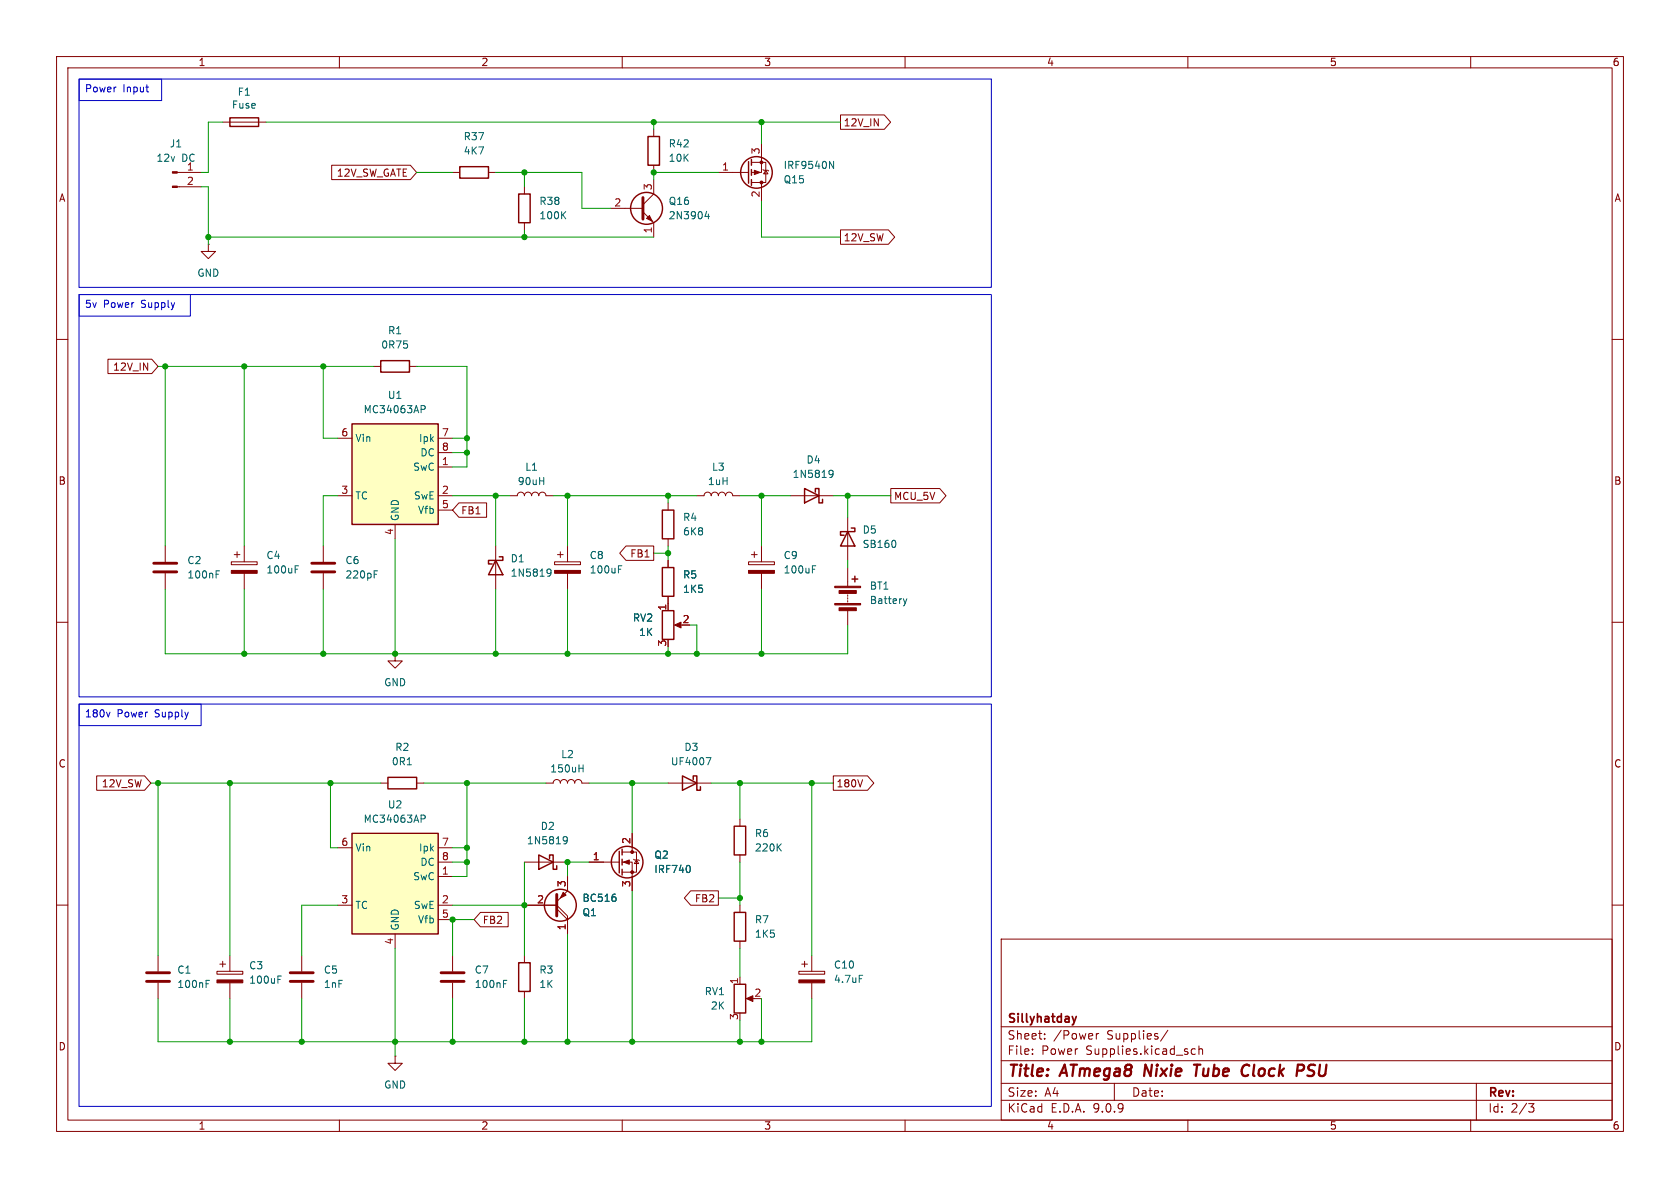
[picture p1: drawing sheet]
<svg xmlns="http://www.w3.org/2000/svg" width="297mm" height="210mm" viewBox="0 0 297 210" stroke-linecap="round" stroke-linejoin="round" font-family="sans-serif">
<g fill="none" stroke="#840000" stroke-width=".18">
<path d="M10 10h277v190h-277zM12 12h273v186h-273zM60 10v2M110 10v2M160 10v2M210 10v2M260 10v2M92.7 33v1.3M92.7 39.4v1.2M10 60h2M285 60h2M10 110h2"/>
<path d="M285 110h2M92.7 152.4h7.6M10 160h2M177 166h108v32h-108zM285 160h2M60 198v2M110 198v2M160 198v2M177 194.5h108M177 191.5h108M177 187.5h108M177 181.5h108"/>
<path d="M182.5 186.3v.1M182.5 185.5v.1M184.7 183.6v.1M184.7 182.8v.1M193.8 182.7v1M194.2 182.7l-.2 .1-.2 .2M197 191.5v3M206.5 182.1l-1.3 2M210 198v2M211.3 185.5l-.4-.1-.3 .3v.4l.1 .2h.6M212 185.5l.2-.1 .3 .1 .1 .9M212 184.9v1.5"/>
<path d="M260 198v2M261 191.5v6.5M270.2 195.1h1l-.5 .6 .4 .1 .1 .5-.3 .3h-.4"/>
</g>
<path d="M202.5 188.2l-.2 2M211.1 188.2h1.1M211.6 188.2l-.2 2M220.5 188.2l.4 .2M220.7 190l-.4 .2M231.1 190.1l.8 .1M231.7 188.2l-.2 .1a.46 .46 0 0 0-.2 .5 .46 .46 0 0 0 .3 .4l.4 .1" fill="none" stroke="#840000" stroke-width=".4"/>
<path d="M189.6 179.7l.3 1M190.3 179.7l-.4 1M189.9 180.7l-.2 .4" fill="none" stroke="#840000" stroke-width=".3"/>
<path d="M91.7 34.3h2v5.1h-2zM95.2 151.1l2.6 1.3-2.6 1.3zM97.2 151.8v-.7h.6v2.6h.6v-.7" fill="none" stroke="#840000" stroke-width=".25"/>
<path d="M99.5 38l.5 .7M100 37.4l-.7 .7M99.7 148l.3-.1 .2 .1a.84 .84 0 0 1-.3 1.2h-.2M100.3 148.4l-.3 .3-.3-.1" fill="none" stroke="#006464" stroke-width=".18"/>
<path d="M62.2 147.3h15.3v17.8h-15.3z" fill="#ffffc2"/>
<g fill="none" stroke="#840000" stroke-width=".25">
<path d="M40.6 20.8h5.1v1.6h-5.1zM81.3 29.5h5.1v2h-5.1zM114.6 24.1h2v5.1h-2zM132.3 28.6v3.8M132.8 28.2v1M132.8 30v1M132.8 31.8v1M67.3 63.8h5.1v2h-5.1zM87.6 99.1l1.3 2.5h-2.5zM88.3 98.4h.6v.7h-2.5v.6h.6M117.1 90.2h2v5.1h-2zM142.2 86.4l2.6 1.2-2.6 1.3z"/>
<path d="M144.1 87v-.6h.7v2.5h.6v-.6M149.9 94l1.2 2.5h-2.5zM150.5 93.3h.6v.7h-2.5v.6h.6M117.1 100.3h2v5.1h-2zM117.1 108h2v5h-2zM150.6 102.4h1M151.1 101.9v1M68.6 137.4h5.1v2h-5.1zM120.6 137.2l2.6 1.2-2.6 1.3zM122.6 137.8v-.6h.6v2.5h.6v-.6M62.2 147.3h15.3v17.8h-15.3zM109.5 150.5v3.8"/>
<path d="M110 150.1v1M110 151.9v1M110 153.7v1M129.8 146.1h2v5h-2zM91.7 170.2h2v5.1h-2zM129.8 174h2v5.1h-2zM129.8 161.3h2v5.1h-2z"/>
<circle cx="114.3" cy="36.8" r="2.82"/>
<circle cx="133.7" cy="30.5" r="2.79"/>
<circle cx="110.9" cy="152.4" r="2.79"/>
<circle cx="99.1" cy="160" r="2.82"/>
</g>
<g fill="none" stroke="#840000" stroke-width=".18">
<path d="M31.3 30.5h4.3M31.3 33h4.3M39.4 21.6h7.6M80 30.5h1.3M86.4 30.5h1.2M107.9 36.8h5.8M113.7 37.5l1.9 1.9v2.5M115.6 22.9v1.2M115.6 29.2v1.3M115.6 31.8v2.5l-1.9 1.9M127 30.5h5.3M132.8 28.7h2.6v3.6h-2.6"/>
<path d="M134.6 25.4v5.1h-1.8M134.6 32.3v3.3M134.9 30l.1 .1h.8l.1 .1M135.4 30.1l.4 .6h-.8zM36.8 43.2v1.3h1.3l-1.3 1.2-1.2-1.2h1.2M36.8 43.2h.1M66 64.8h1.3M72.4 64.8h1.3M87.6 96.5v7.6M90.2 87.6h1.2a.64 .64 0 0 1 .7-.6 .64 .64 0 0 1 .6 .6 .64 .64 0 0 1 .6-.6 .64 .64 0 0 1 .7 .6 .64 .64 0 0 1 .6-.6 .64 .64 0 0 1 .6 .6 .64 .64 0 0 1 .7-.6 .64 .64 0 0 1 .6 .6h1.3M98 99.3h4.6v.5h-4.6zM98.6 98h1"/>
<path d="M99.1 97.5v1.1M100.3 96.5v2.8M118.1 88.9v1.3M118.1 95.3v1.2M118.1 99.1v1.2M123.2 87.6h1.3a.64 .64 0 0 1 .6-.6 .64 .64 0 0 1 .6 .6 .64 .64 0 0 1 .7-.6 .64 .64 0 0 1 .6 .6 .64 .64 0 0 1 .6-.6 .64 .64 0 0 1 .7 .6 .64 .64 0 0 1 .6-.6 .64 .64 0 0 1 .6 .6h1.3M132.3 99.3h4.6v.5h-4.6zM132.8 98h1.1M133.3 97.5v1.1M134.6 96.5v2.8M139.7 87.6h7.6M149.9 91.4v7.7"/>
<path d="M69.8 115.6v1.2h1.3l-1.3 1.3-1.2-1.3h1.2M69.8 115.6h.1M100.3 101.3v2.8M118.1 105.4v2.6M119.6 110.5h1M134.6 101.3v2.8M149.9 100.3v3.3M149.9 105.2v.2M149.9 105.7v.2M149.9 106.2v.2M149.9 108v2.5M67.3 138.4h1.3"/>
<path d="M73.7 138.4h1.2M96.5 138.4h1.3a.64 .64 0 0 1 .6-.6 .64 .64 0 0 1 .7 .6 .64 .64 0 0 1 .6-.6 .64 .64 0 0 1 .6 .6 .64 .64 0 0 1 .7-.6 .64 .64 0 0 1 .6 .6 .64 .64 0 0 1 .6-.6 .64 .64 0 0 1 .7 .6h1.2M118.1 138.4h7.6M59.7 149.9h2.5M77.5 149.9h2.5M77.5 152.4h2.5M77.5 154.9h2.5M100.3 154.9v2.6l-1.9 1.9M104.1 152.4h5.4M110 150.6h2.5v3.6h-2.5M110 152.4h1.8v5.1M111.8 147.3v3.3"/>
<path d="M112 151.9l.1 .1h.8l.1 .1M112.5 152l.4 .7h-.8zM130.8 144.8v1.3M130.8 151.1v1.3M27.9 168.9v2.8M27.9 173.7v2.8M38.4 171.7h4.5v.5h-4.5zM38.9 170.4h1M39.4 169.9v1M40.6 168.9v2.8M40.6 173.7v2.8M53.3 168.9v2.8"/>
<path d="M53.3 173.7v2.8M59.7 160h2.5M69.8 165.1v2.5M77.5 160h2.5M77.5 162.6h2.5M80 168.9v2.8M80 173.7v2.8M92.7 160h5.7l1.9 1.9v.7M92.7 168.9v1.3M92.7 175.3v1.2M98.4 160.7l1.9 1.9M100.3 162.6v2.5"/>
<path d="M130.8 160v1.3M130.8 166.4v1.2M130.8 172.7v1.3M132.3 176.5h1M141.2 171.7h4.6v.5h-4.6zM141.7 170.4h1M142.2 169.9v1M143.5 168.9v2.8M143.5 173.7v2.8M69.8 186.7v1.3h1.3l-1.3 1.2-1.2-1.2h1.2M69.8 186.7h.1"/>
</g>
<g fill="none" stroke="#006464" stroke-width=".18">
<path d="M124.9 37.3l-.3 1h.8M125.2 37.8v.9M146.6 28.5l.8 1.3v-1.3M146.7 83.2l.3-.1 .2 .2a.84 .84 0 0 1-.3 1.1h-.2M147.3 83.7l-.3 .2h-.3M158.3 95.6l.1 .4-.1 .7M96.8 100.7l.4-.1 .2 .1a.84 .84 0 0 1-.3 1.2h-.3M97.4 101.1l-.2 .3-.4-.1M109.3 100.6h.5M109.3 100h.6M143.6 100.6h.4M143.6 100h.6"/>
<path d="M159.7 105.8l.3 .9M160 106.7l-.2 .4M160.3 105.8l-.3 .9M72 135.2h.7M102.4 135.8h.7M103.1 135.2v1.3M124.8 133.9h.9l-.6 1.3M74.4 144.1h.5l.3 .2-.1 .4-.7 .1M108.8 158.6l.1 .2-.1 .5M121.9 153.1l.1 .4-.1 .6M137.6 149.7l.5 .7M138.1 149.2l-.7 .7"/>
<path d="M36.4 173.9h.5M36.4 173.3h.6M49.1 173.1h.5M49.1 172.5h.6M89 173.9h.4M89 173.3h.6M151.9 172.4h.6"/>
</g>
<g fill="#840000" stroke="#840000" stroke-width=".18">
<path d="M30.5 30.4h.8v.2h-.8z"/>
<path d="M30.5 32.9h.8v.2h-.8z"/>
<path d="M38.4 173.2h4.5v.5h-4.5z"/>
<path d="M132 176.5l1.1-.5v1z"/>
<path d="M133.3 30.1l1.1 .4-1.1 .4z"/>
<path d="M141.2 173.2h4.6v.5h-4.6z"/>
<path d="M110.2 152.4l1.1-.4v.8z"/>
<path d="M99.6 157.7l.5 .5-1 .6z"/>
<path d="M98 100.8h4.6v.5h-4.6z"/>
<path d="M147.6 103.6h4.5v.3h-4.5z"/>
<path d="M147.6 106.7h4.5v.2h-4.5z"/>
<path d="M148.3 104.4h3.1v.5h-3.1z"/>
<path d="M148.3 107.4h3.1v.6h-3.1z"/>
<path d="M114.3 38.6l.5-.5 .5 1z"/>
<path d="M132.3 100.8h4.6v.5h-4.6z"/>
<path d="M119.3 110.5l1.1-.5v1z"/>
<circle cx="134.6" cy="32.3" r=".25"/>
<circle cx="134.6" cy="28.7" r=".25"/>
<circle cx="111.8" cy="150.6" r=".25"/>
<circle cx="111.8" cy="154.2" r=".25"/>
</g>
<path d="M113.7 34.9v3.8M98.4 158.1v3.8M25.9 172h4.1M25.9 173.5h4.1M51.3 172h4.1M51.3 173.5h4.1M78 172h4M78 173.5h4" fill="none" stroke="#840000" stroke-width=".51"/>
<path d="M62.2 74.9h15.3v17.8h-15.3z" fill="#ffffc2"/>
<path d="M62.2 74.9h15.3v17.8h-15.3z" fill="none" stroke="#840000" stroke-width=".25"/>
<g fill="none" stroke="#840000" stroke-width=".18">
<path d="M58.6 29.2h13.9l1.2 1.3-1.2 1.3h-13.9zM148.6 20.3h7.7l1.1 1.3-1.1 1.3h-7.7zM148.6 40.6h8.5l1.1 1.3-1.1 1.3h-8.5zM19.1 63.5h7.7l1.1 1.3-1.1 1.2h-7.7zM59.7 77.5h2.5M77.5 77.5h2.5M29.2 96.5v2.8M40.9 99.3h4.6v.5h-4.6zM41.4 98h1M41.9 97.5v1.1M43.2 96.5v2.8M57.1 96.5v2.8"/>
<path d="M59.7 87.6h2.5M69.8 92.7v2.6M77.5 87.6h2.5M77.5 80h2.5M77.5 82.6h2.5M77.5 90.2h2.5M81.1 88.9h4.9v2.5h-4.9l-1.1-1.2zM110.7 96.5h4.9v2.6h-4.9l-1.1-1.3zM118.1 99.1v1.2M157.5 86.4h8.6l1.1 1.2-1.1 1.3h-8.6zM29.2 101.3v2.8M43.2 101.3v2.8"/>
<path d="M57.1 101.3v2.8M118.1 105.4v2.6M17.1 137.2h8.5l1.1 1.2-1.1 1.3h-8.5zM147.3 137.2h6.1l1.1 1.2-1.1 1.3h-6.1zM100.3 154.9v2.6M104.1 152.4h2.6M111.8 147.3v2.6M111.8 154.9v2.6M122.1 157.5h4.9v2.5h-4.9l-1.1-1.2zM84.9 161.3h4.9v2.5h-4.9l-1.1-1.2zM92.7 160h5.7M100.3 162.6v2.5"/>
</g>
<path d="M74.4 71.7h.5l.3 .2-.1 .4-.7 .1M38.2 101.5h.4M38.2 100.9h.6M52.2 100.6h.4M52.2 100h.6M66.2 101.5h.4M66.2 100.9h.6M108.8 158.6l.1 .2-.1 .5M121.9 153.1l.1 .4-.1 .6" fill="none" stroke="#006464" stroke-width=".18"/>
<path d="M27.2 99.6h4M55.1 99.6h4.1M27.2 101.1h4M55.1 101.1h4.1" fill="none" stroke="#840000" stroke-width=".51"/>
<path d="M40.9 100.8h4.6v.5h-4.6z" fill="#840000" stroke="#840000" stroke-width=".18"/>
<g fill="none" stroke="#009600" stroke-width=".18">
<path d="M35.6 33h1.2v10.2M39.4 21.6h-2.6v8.9h-1.2M47 21.6h101.6M73.7 30.5h6.3M87.6 30.5h15.3v6.3h5M92.7 30.5v2.5M115.6 21.6v1.3M127 30.5h-11.4v1.3M134.6 21.6v3.8M134.6 35.6v6.3h14M36.8 41.9h78.8M92.7 40.6v1.3"/>
<path d="M27.9 64.8h38.1M29.2 64.8v31.7M43.2 64.8v31.7M57.1 64.8v12.7h2.6M73.7 64.8h8.8v17.8h-2.5M80 77.5h2.5M59.7 87.6h-2.6v8.9M69.8 95.3v20.3M80 87.6h10.2M80 80h2.5M87.6 87.6v8.9M97.8 87.6h25.4"/>
<path d="M100.3 87.6v8.9M115.6 97.8h2.5M118.1 87.6v1.3M118.1 96.5v2.6M130.8 87.6h8.9M134.6 87.6v8.9M147.3 87.6h10.2M149.9 87.6v3.8M149.9 99.1v1.2M29.2 104.1v11.5h120.7v-5.1M43.2 104.1v11.5M57.1 104.1v11.5"/>
<path d="M87.6 104.1v11.5M100.3 104.1v11.5M118.1 114.3v1.3M121.9 110.5h1.3v5.1M134.6 104.1v11.5M26.7 138.4h40.6M27.9 138.4v30.5M40.6 138.4v30.5M58.4 138.4v11.5h1.3M74.9 138.4h21.6M82.5 138.4v16.5h-2.5M104.1 138.4h14"/>
<path d="M111.8 138.4v8.9M125.7 138.4h21.6M130.8 138.4v6.4M143.5 138.4v30.5M80 152.4h2.5M80 149.9h2.5M92.7 152.4v16.5M104.1 152.4h-3.8v2.5M111.8 157.5v26.7M127 158.8h3.8M130.8 152.4v7.6M27.9 176.5v7.7h115.6v-7.7"/>
<path d="M40.6 176.5v7.7M53.3 176.5v7.7M59.7 160h-6.4v8.9M69.8 167.6v19.1M80 160h12.7M80 176.5v7.7M83.8 162.6h-3.8v6.3M92.7 176.5v7.7M100.3 165.1v19.1M130.8 167.6v5.1M134.6 176.5v7.7M130.8 180.3v3.9"/>
</g>
<path d="M14 14h14.6v3.8h-14.6zM14 14h161.3v36.8h-161.3zM25.8 15.4h.5M26.2 16.2h.1M14 52.1h19.7v3.8h-19.7zM14 52.1h161.3v71.1h-161.3zM14 124.5h21.6v3.8h-21.6zM14 124.5h161.3v71.1h-161.3zM19.4 125.9l-.3 .8" fill="none" stroke="#0000c2" stroke-width=".18"/>
<g fill="#009600" stroke="#009600" stroke-width=".18">
<circle cx="92.7" cy="41.9" r=".46"/>
<circle cx="92.7" cy="30.5" r=".46"/>
<circle cx="57.1" cy="64.8" r=".46"/>
<circle cx="36.8" cy="41.9" r=".46"/>
<circle cx="29.2" cy="64.8" r=".46"/>
<circle cx="43.2" cy="64.8" r=".46"/>
<circle cx="58.4" cy="138.4" r=".46"/>
<circle cx="40.6" cy="138.4" r=".46"/>
<circle cx="27.9" cy="138.4" r=".46"/>
<circle cx="82.5" cy="149.9" r=".46"/>
<circle cx="100.3" cy="152.4" r=".46"/>
<circle cx="130.8" cy="158.8" r=".46"/>
<circle cx="111.8" cy="138.4" r=".46"/>
<circle cx="92.7" cy="160" r=".46"/>
<circle cx="130.8" cy="138.4" r=".46"/>
<circle cx="143.5" cy="138.4" r=".46"/>
<circle cx="92.7" cy="184.2" r=".46"/>
<circle cx="100.3" cy="184.2" r=".46"/>
<circle cx="134.6" cy="184.2" r=".46"/>
<circle cx="111.8" cy="184.2" r=".46"/>
<circle cx="130.8" cy="184.2" r=".46"/>
<circle cx="100.3" cy="115.6" r=".46"/>
<circle cx="134.6" cy="87.6" r=".46"/>
<circle cx="134.6" cy="115.6" r=".46"/>
<circle cx="123.2" cy="115.6" r=".46"/>
<circle cx="118.1" cy="115.6" r=".46"/>
<circle cx="100.3" cy="87.6" r=".46"/>
<circle cx="118.1" cy="97.8" r=".46"/>
<circle cx="118.1" cy="87.6" r=".46"/>
<circle cx="115.6" cy="30.5" r=".46"/>
<circle cx="149.9" cy="87.6" r=".46"/>
<circle cx="134.6" cy="21.6" r=".46"/>
<circle cx="115.6" cy="21.6" r=".46"/>
<circle cx="82.5" cy="80" r=".46"/>
<circle cx="69.8" cy="115.6" r=".46"/>
<circle cx="43.2" cy="115.6" r=".46"/>
<circle cx="87.6" cy="115.6" r=".46"/>
<circle cx="87.6" cy="87.6" r=".46"/>
<circle cx="57.1" cy="115.6" r=".46"/>
<circle cx="82.5" cy="77.5" r=".46"/>
<circle cx="53.3" cy="184.2" r=".46"/>
<circle cx="80" cy="184.2" r=".46"/>
<circle cx="82.5" cy="138.4" r=".46"/>
<circle cx="40.6" cy="184.2" r=".46"/>
<circle cx="69.8" cy="184.2" r=".46"/>
<circle cx="80" cy="162.6" r=".46"/>
<circle cx="82.5" cy="152.4" r=".46"/>
</g>
<g font-size="2.8" fill="#840000">
<text x="178" y="190.9">Title:</text>
<text x="187.7" y="190.9">ATmega8</text>
<text x="203.1" y="190.9">Nixie</text>
<text x="212.8" y="190.9">Tube</text>
<text x="222" y="190.9">Clock</text>
<text x="232.5" y="190.9">PSU</text>
</g>
<g font-size="2.1" fill="#840000">
<text x="178" y="184">Sheet:</text>
<text x="178" y="181.2">Sillyhatday</text>
<text x="186.2" y="184">/Power</text>
<text x="195.7" y="184">Supplies/</text>
<text x="178" y="186.7">File:</text>
<text x="184.1" y="186.7">Power</text>
<text x="192" y="186.7">Supplies.kicad_sch</text>
<text x="178" y="196.9">KiCad</text>
<text x="178" y="194.1">Size:</text>
<text x="184.7" y="194.1">A4</text>
<text x="185.7" y="196.9">E.D.A.</text>
<text x="193.3" y="196.9">9.0.9</text>
<text x="200" y="194.1">Date:</text>
<text x="263" y="194.3">Rev:</text>
<text x="263" y="196.9">Id:</text>
<text x="267.1" y="196.9">2/3</text>
</g>
<g font-size="1.8" fill="#840000">
<text x="35" y="11.9">1</text>
<text x="85" y="11.9">2</text>
<text x="135" y="11.9">3</text>
<text x="185" y="11.9">4</text>
<text x="235" y="11.9">5</text>
<text x="285" y="11.9">6</text>
<text x="149.1" y="22.5">12V_IN</text>
<text x="10.3" y="35.9">A</text>
<text x="59.4" y="31.4">12V_SW_GATE</text>
<text x="285.3" y="35.9">A</text>
<text x="149.1" y="42.9">12V_SW</text>
<text x="19.9" y="65.7">12V_IN</text>
<text x="10.3" y="85.9">B</text>
<text x="158" y="88.6">MCU_5V</text>
<text x="285.3" y="85.9">B</text>
<text x="81.4" y="91.1">FB1</text>
<text x="111.3" y="98.7">FB1</text>
<text x="10.3" y="135.9">C</text>
<text x="285.3" y="135.9">C</text>
<text x="17.9" y="139.4">12V_SW</text>
<text x="147.8" y="139.4">180V</text>
<text x="122.8" y="159.7">FB2</text>
<text x="85.2" y="163.5">FB2</text>
<text x="10.3" y="185.9">D</text>
<text x="285.3" y="185.9">D</text>
<text x="35" y="199.9">1</text>
<text x="85" y="199.9">2</text>
<text x="135" y="199.9">3</text>
<text x="185" y="199.9">4</text>
<text x="235" y="199.9">5</text>
<text x="285" y="199.9">6</text>
</g>
<g font-size="1.8" fill="#0000c2">
<text x="14.9" y="16.6">Power</text>
<text x="21.7" y="16.6">Input</text>
<text x="14.9" y="54.7">5v</text>
<text x="18.3" y="54.7">Power</text>
<text x="25.1" y="54.7">Supply</text>
<text x="14.9" y="127.1">180v</text>
<text x="20.7" y="127.1">Power</text>
<text x="27.5" y="127.1">Supply</text>
</g>
<g font-size="1.8" fill="#006464">
<text x="41.9" y="17.1">F1</text>
<text x="40.9" y="19.4">Fuse</text>
<text x="27.6" y="28.8">12v</text>
<text x="29.9" y="26.3">J1</text>
<text x="32.1" y="28.8">DC</text>
<text x="81.9" y="25">R37</text>
<text x="81.9" y="27.5">4K7</text>
<text x="118.1" y="26.3">R42</text>
<text x="118.1" y="28.8">10K</text>
<text x="32.9" y="30.2">1</text>
<text x="138.4" y="32.6">Q15</text>
<text x="138.4" y="30.1">IRF9540N</text>
<text x="95.3" y="39">100K</text>
<text x="95.3" y="36.4">R38</text>
<text x="118.1" y="36.4">Q16</text>
<text x="118.1" y="39">2N3904</text>
<text x="34.8" y="49.1">GND</text>
<text x="68.5" y="59.3">R1</text>
<text x="67.3" y="61.8">0R75</text>
<text x="68.5" y="70.7">U1</text>
<text x="64.2" y="73.3">MC34063AP</text>
<text x="62.7" y="78.3">Vin</text>
<text x="72.9" y="83.4">SwC</text>
<text x="74" y="78.3">Ipk</text>
<text x="74.2" y="80.9">DC</text>
<text x="92.8" y="83.4">L1</text>
<text x="125.8" y="83.4">L3</text>
<text x="142.5" y="82.1">D4</text>
<text x="62.7" y="88.5">TC</text>
<text x="73.1" y="88.5">SwE</text>
<text x="91.4" y="86">90uH</text>
<text x="125.1" y="86">1uH</text>
<text x="140" y="84.7">1N5819</text>
<text x="70.7" y="92.2" transform="rotate(-90 70.7 92.2)">GND</text>
<text x="73.8" y="91">Vfb</text>
<text x="120.7" y="92.3">R4</text>
<text x="120.7" y="94.8">6K8</text>
<text x="152.4" y="94.5">D5</text>
<text x="33" y="99.9">C2</text>
<text x="47" y="99">C4</text>
<text x="47" y="101.6">100uF</text>
<text x="61" y="99.9">C6</text>
<text x="90.2" y="99.6">D1</text>
<text x="104.1" y="99">C8</text>
<text x="104.1" y="101.6">100uF</text>
<text x="138.4" y="99">C9</text>
<text x="138.4" y="101.6">100uF</text>
<text x="152.4" y="97.1">SB160</text>
<text x="33" y="102.5">100nF</text>
<text x="61" y="102.5">220pF</text>
<text x="90.2" y="102.1">1N5819</text>
<text x="120.7" y="102.5">R5</text>
<text x="120.7" y="105">1K5</text>
<text x="153.7" y="104.4">BT1</text>
<text x="153.7" y="107">Battery</text>
<text x="111.8" y="110.1">RV2</text>
<text x="112.9" y="112.6">1K</text>
<text x="67.8" y="121.5">GND</text>
<text x="69.2" y="135.5">0R1</text>
<text x="69.8" y="132.9">R2</text>
<text x="97.2" y="136.8">150uH</text>
<text x="99.1" y="134.2">L2</text>
<text x="118.5" y="135.5">UF4007</text>
<text x="120.9" y="132.9">D3</text>
<text x="68.5" y="143.1">U2</text>
<text x="64.2" y="145.6">MC34063AP</text>
<text x="93" y="149.5">1N5819</text>
<text x="95.5" y="146.9">D2</text>
<text x="133.4" y="148.2">R6</text>
<text x="62.7" y="150.7">Vin</text>
<text x="72.9" y="155.8">SwC</text>
<text x="74" y="150.7">Ipk</text>
<text x="74.2" y="153.3">DC</text>
<text x="115.6" y="154.5">IRF740</text>
<text x="115.6" y="152">Q2</text>
<text x="133.4" y="150.7">220K</text>
<text x="62.7" y="160.9">TC</text>
<text x="73.1" y="160.9">SwE</text>
<text x="102.9" y="159.6">BC516</text>
<text x="70.7" y="164.6" transform="rotate(-90 70.7 164.6)">GND</text>
<text x="73.8" y="163.4">Vfb</text>
<text x="102.9" y="162.2">Q1</text>
<text x="133.4" y="163.4">R7</text>
<text x="133.4" y="166">1K5</text>
<text x="31.3" y="172.3">C1</text>
<text x="44" y="171.6">C3</text>
<text x="57.2" y="172.3">C5</text>
<text x="83.8" y="172.3">C7</text>
<text x="95.3" y="172.3">R3</text>
<text x="147.3" y="171.4">C10</text>
<text x="147.3" y="174">4.7uF</text>
<text x="31.3" y="174.9">100nF</text>
<text x="44" y="174.1">100uF</text>
<text x="57.2" y="174.9">1nF</text>
<text x="83.8" y="174.9">100nF</text>
<text x="95.3" y="174.9">1K</text>
<text x="124.5" y="176.1">RV1</text>
<text x="125.6" y="178.7">2K</text>
<text x="67.8" y="192.6">GND</text>
</g>
<g font-size="1.8" fill="#a90000">
<text x="134.4" y="27.4" transform="rotate(-90 134.4 27.4)">3</text>
<text x="32.9" y="32.8">2</text>
<text x="115.3" y="33.7" transform="rotate(-90 115.3 33.7)">3</text>
<text x="127.6" y="30.2">1</text>
<text x="134.4" y="35" transform="rotate(-90 134.4 35)">2</text>
<text x="108.5" y="36.6">2</text>
<text x="115.3" y="41.3" transform="rotate(-90 115.3 41.3)">1</text>
<text x="60.3" y="77.2">6</text>
<text x="78" y="77.2">7</text>
<text x="78" y="79.8">8</text>
<text x="78" y="82.3">1</text>
<text x="60.3" y="87.4">3</text>
<text x="78" y="87.4">2</text>
<text x="78" y="89.9">5</text>
<text x="69.6" y="94.7" transform="rotate(-90 69.6 94.7)">4</text>
<text x="117.9" y="108" transform="rotate(-90 117.9 108)">1</text>
<text x="120.6" y="110.2">2</text>
<text x="117.9" y="114.4" transform="rotate(-90 117.9 114.4)">3</text>
<text x="60.3" y="149.6">6</text>
<text x="78" y="149.6">7</text>
<text x="111.5" y="149.3" transform="rotate(-90 111.5 149.3)">2</text>
<text x="78" y="152.1">8</text>
<text x="78" y="154.7">1</text>
<text x="104.7" y="152.1">1</text>
<text x="60.3" y="159.8">3</text>
<text x="78" y="159.8">2</text>
<text x="94.9" y="159.8">2</text>
<text x="100.1" y="156.9" transform="rotate(-90 100.1 156.9)">3</text>
<text x="111.5" y="156.9" transform="rotate(-90 111.5 156.9)">3</text>
<text x="69.6" y="167.1" transform="rotate(-90 69.6 167.1)">4</text>
<text x="78" y="162.3">5</text>
<text x="100.1" y="164.5" transform="rotate(-90 100.1 164.5)">1</text>
<text x="130.6" y="174.1" transform="rotate(-90 130.6 174.1)">1</text>
<text x="133.3" y="176.3">2</text>
<text x="130.6" y="180.4" transform="rotate(-90 130.6 180.4)">3</text>
</g>
</svg>
